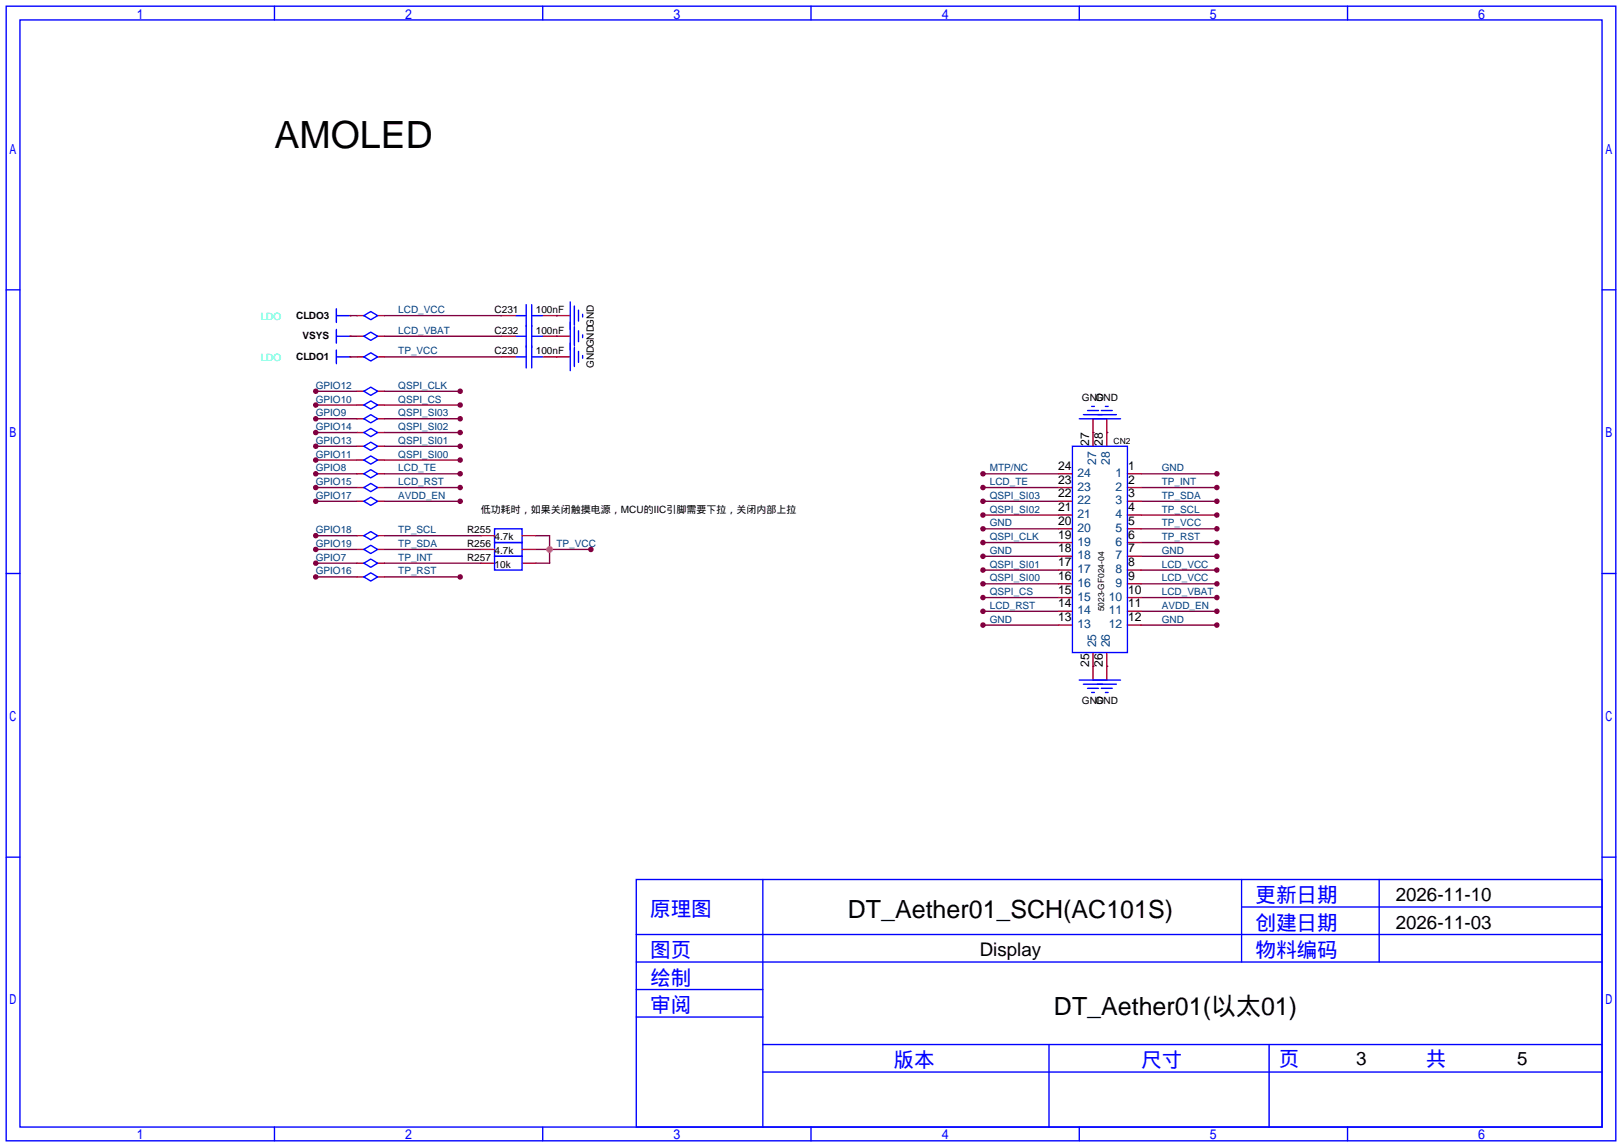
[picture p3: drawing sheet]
<svg xmlns="http://www.w3.org/2000/svg" width="299mm" height="212mm" viewBox="0 0 299 212" stroke-linecap="round" stroke-linejoin="round" font-family="sans-serif">
<g fill="none" stroke="#00f" stroke-width=".25">
<path d="M1.1 1.1h297.2v209.6h-297.2zM3.7 3.7h292.1v204.5h-292.1zM50.7 1.1v2.6M100.2 1.1v2.6M149.7 1.1v2.6M199.3 1.1v2.6M248.8 1.1v2.6M1.1 53.5h2.6M295.8 53.5h2.5M199.3 77.3h7.6M200 76.6h6.1M200.8 75.8h2"/>
<path d="M201.5 75.1h.6M203.3 75.8h2.1M204.1 75.1h.5M1.1 105.9h2.6M295.8 105.9h2.5M199.3 125.6h7.6M200 126.4h6.1M200.8 127.1h2M201.5 127.9h.6M203.3 127.1h2.1M204.1 127.9h.5M1.1 158.3h2.6"/>
<path d="M295.8 158.3h2.5M117.5 162.4h178.3v45.8h-178.3zM117.5 177.7h178.3M117.5 172.6h178.3M140.8 162.4v45.8M229.2 162.4v15.3M229.2 167.5h66.6M254.6 162.4v15.3M117.5 182.8h23.3M117.5 187.8h23.3M140.8 198h155M140.8 192.9h155"/>
<path d="M193.7 192.9v15.3M234.3 192.9v15.3M50.7 208.2v2.5M100.2 208.2v2.5M149.7 208.2v2.5M199.3 208.2v2.5M248.8 208.2v2.5"/>
</g>
<path d="M201.8 77.3v2.6M204.3 77.3v2.6M201.8 123.1v2.5M204.3 123.1v2.5" fill="none" stroke="#f00" stroke-width=".25"/>
<path d="M210.7 97.7h14" fill="none" stroke="#800040" stroke-width=".25"/>
<circle cx="224.7" cy="97.7" r=".51" fill="#800040"/>
<path d="M210.7 110.4h14" fill="none" stroke="#800040" stroke-width=".25"/>
<circle cx="224.7" cy="110.4" r=".51" fill="#800040"/>
<path d="M210.7 100.2h14" fill="none" stroke="#800040" stroke-width=".25"/>
<circle cx="224.7" cy="100.2" r=".51" fill="#800040"/>
<path d="M210.7 87.5h14" fill="none" stroke="#800040" stroke-width=".25"/>
<circle cx="224.7" cy="87.5" r=".51" fill="#800040"/>
<path d="M210.7 107.8h14" fill="none" stroke="#800040" stroke-width=".25"/>
<circle cx="224.7" cy="107.8" r=".51" fill="#800040"/>
<path d="M181.5 90h14" fill="none" stroke="#800040" stroke-width=".25"/>
<circle cx="181.5" cy="90" r=".51" fill="#800040"/>
<path d="M181.5 102.7h14" fill="none" stroke="#800040" stroke-width=".25"/>
<circle cx="181.5" cy="102.7" r=".51" fill="#800040"/>
<path d="M210.7 115.4h14" fill="none" stroke="#800040" stroke-width=".25"/>
<circle cx="224.7" cy="115.4" r=".51" fill="#800040"/>
<path d="M181.5 87.5h14" fill="none" stroke="#800040" stroke-width=".25"/>
<circle cx="181.5" cy="87.5" r=".51" fill="#800040"/>
<path d="M181.5 110.4h14" fill="none" stroke="#800040" stroke-width=".25"/>
<circle cx="181.5" cy="110.4" r=".51" fill="#800040"/>
<path d="M181.5 100.2h14" fill="none" stroke="#800040" stroke-width=".25"/>
<circle cx="181.5" cy="100.2" r=".51" fill="#800040"/>
<path d="M210.7 92.6h14" fill="none" stroke="#800040" stroke-width=".25"/>
<circle cx="224.7" cy="92.6" r=".51" fill="#800040"/>
<path d="M181.5 92.6h14" fill="none" stroke="#800040" stroke-width=".25"/>
<circle cx="181.5" cy="92.6" r=".51" fill="#800040"/>
<path d="M181.5 107.8h14" fill="none" stroke="#800040" stroke-width=".25"/>
<circle cx="181.5" cy="107.8" r=".51" fill="#800040"/>
<path d="M181.5 115.4h14" fill="none" stroke="#800040" stroke-width=".25"/>
<circle cx="181.5" cy="115.4" r=".51" fill="#800040"/>
<path d="M210.7 90h14" fill="none" stroke="#800040" stroke-width=".25"/>
<circle cx="224.7" cy="90" r=".51" fill="#800040"/>
<path d="M210.7 102.7h14" fill="none" stroke="#800040" stroke-width=".25"/>
<circle cx="224.7" cy="102.7" r=".51" fill="#800040"/>
<path d="M210.7 105.3h14" fill="none" stroke="#800040" stroke-width=".25"/>
<circle cx="224.7" cy="105.3" r=".51" fill="#800040"/>
<path d="M210.7 112.9h14" fill="none" stroke="#800040" stroke-width=".25"/>
<circle cx="224.7" cy="112.9" r=".51" fill="#800040"/>
<path d="M181.5 95.1h14" fill="none" stroke="#800040" stroke-width=".25"/>
<circle cx="181.5" cy="95.1" r=".51" fill="#800040"/>
<path d="M181.5 112.9h14" fill="none" stroke="#800040" stroke-width=".25"/>
<circle cx="181.5" cy="112.9" r=".51" fill="#800040"/>
<path d="M181.5 97.7h14" fill="none" stroke="#800040" stroke-width=".25"/>
<circle cx="181.5" cy="97.7" r=".51" fill="#800040"/>
<path d="M181.5 105.3h14" fill="none" stroke="#800040" stroke-width=".25"/>
<circle cx="181.5" cy="105.3" r=".51" fill="#800040"/>
<path d="M210.7 95.1h14" fill="none" stroke="#800040" stroke-width=".25"/>
<circle cx="224.7" cy="95.1" r=".51" fill="#800040"/>
<g fill="none" stroke="#f00" stroke-width=".25">
<path d="M64.6 58.3h.1M92.6 58.3h2.5M100.2 58.3h2.5M64.6 62.1h.1M64.6 65.9h.1M65.9 74.8h1.3M65.9 72.3h1.3M65.9 65.9h1.3M65.9 62.1h1.3M65.9 79.9h1.3M65.9 77.3h1.3M69.7 74.8h1.3"/>
<path d="M69.7 72.3h1.3M69.7 65.9h1.3M69.7 62.1h1.3M69.7 79.9h1.3M69.7 77.3h1.3M92.6 65.9h2.5M92.6 62.1h2.5M100.2 65.9h2.5M100.2 62.1h2.5M65.9 98.9h1.3M65.9 85h1.3M65.9 82.4h1.3"/>
<path d="M65.9 87.5h1.3M65.9 92.6h1.3M65.9 90h1.3M69.7 98.9h1.3M69.7 85h1.3M69.7 82.4h1.3M69.7 87.5h1.3M69.7 92.6h1.3M69.7 90h1.3M88.8 98.9h2.5M96.4 98.9h2.5M65.9 106.6h1.3"/>
<path d="M65.9 104h1.3M65.9 101.5h1.3M69.7 106.6h1.3M69.7 104h1.3M69.7 101.5h1.3M88.8 104h2.5M88.8 101.5h2.5M96.4 104h2.5M96.4 101.5h2.5"/>
</g>
<g fill="none" stroke="#00f" stroke-width=".25">
<path d="M62.1 57v2.6M62.1 58.3h2.5M95.1 58.3h2.1M97.2 56.3v11.6M98.2 58.3h2M98.2 56.3v11.6M62.1 62.1h2.5M62.1 60.8v2.6M62.1 64.6v2.6M62.1 65.9h2.5M67.2 74.8l1.3-.8 1.2 .8-1.2 .8zM67.2 72.3l1.3-.8 1.2 .8-1.2 .7z"/>
<path d="M67.2 65.9l1.3-.7 1.2 .7-1.2 .8zM67.2 62.1l1.3-.8 1.2 .8-1.2 .8zM67.2 79.9l1.3-.8 1.2 .8-1.2 .7zM67.2 77.3l1.3-.7 1.2 .7-1.2 .8zM95.1 62.1h2.1M95.1 65.9h2.1M98.2 62.1h2M98.2 65.9h2M67.2 98.9l1.3-.7 1.2 .7-1.2 .8zM67.2 85l1.3-.8 1.2 .8-1.2 .7zM67.2 82.4l1.3-.7 1.2 .7-1.2 .8zM67.2 87.5l1.3-.8 1.2 .8-1.2 .8z"/>
<path d="M67.2 92.6l1.3-.8 1.2 .8-1.2 .7zM67.2 90l1.3-.7 1.2 .7-1.2 .8zM91.3 97.7h5.1v2.5h-5.1zM67.2 106.6l1.3-.8 1.2 .8-1.2 .7zM67.2 104l1.3-.7 1.2 .7-1.2 .8zM67.2 101.5l1.3-.8 1.2 .8-1.2 .7zM91.3 102.7h5.1v2.6h-5.1zM91.3 100.2h5.1v2.5h-5.1z"/>
</g>
<path d="M71 72.3h14" fill="none" stroke="#800040" stroke-width=".25"/>
<circle cx="85" cy="72.3" r=".51" fill="#800040"/>
<path d="M71 74.8h14" fill="none" stroke="#800040" stroke-width=".25"/>
<circle cx="85" cy="74.8" r=".51" fill="#800040"/>
<path d="M71 77.3h14" fill="none" stroke="#800040" stroke-width=".25"/>
<circle cx="85" cy="77.3" r=".51" fill="#800040"/>
<path d="M71 79.9h14" fill="none" stroke="#800040" stroke-width=".25"/>
<circle cx="85" cy="79.9" r=".51" fill="#800040"/>
<path d="M71 82.4h14" fill="none" stroke="#800040" stroke-width=".25"/>
<circle cx="85" cy="82.4" r=".51" fill="#800040"/>
<path d="M71 85h14" fill="none" stroke="#800040" stroke-width=".25"/>
<circle cx="85" cy="85" r=".51" fill="#800040"/>
<path d="M71 98.9h17.8M71 101.5h17.8M71 104h17.8M71 106.6h14" fill="none" stroke="#800040" stroke-width=".25"/>
<circle cx="85" cy="106.6" r=".51" fill="#800040"/>
<path d="M71 90h14" fill="none" stroke="#800040" stroke-width=".25"/>
<circle cx="85" cy="90" r=".51" fill="#800040"/>
<path d="M71 92.6h14" fill="none" stroke="#800040" stroke-width=".25"/>
<circle cx="85" cy="92.6" r=".51" fill="#800040"/>
<path d="M71 87.5h14" fill="none" stroke="#800040" stroke-width=".25"/>
<circle cx="85" cy="87.5" r=".51" fill="#800040"/>
<path d="M71 58.3h21.6M71 62.1h21.6M71 65.9h21.6M58.3 104h7.6" fill="none" stroke="#800040" stroke-width=".25"/>
<path d="M65.9 58.3h1.3M69.7 58.3h1.3" fill="none" stroke="#f00" stroke-width=".25"/>
<path d="M67.2 58.3l1.3-.8 1.2 .8-1.2 .8z" fill="none" stroke="#00f" stroke-width=".25"/>
<circle cx="58.3" cy="104" r=".51" fill="#800040"/>
<path d="M58.3 72.3h7.6" fill="none" stroke="#800040" stroke-width=".25"/>
<circle cx="58.3" cy="72.3" r=".51" fill="#800040"/>
<path d="M58.3 77.3h7.6" fill="none" stroke="#800040" stroke-width=".25"/>
<circle cx="58.3" cy="77.3" r=".51" fill="#800040"/>
<path d="M58.3 74.8h7.6" fill="none" stroke="#800040" stroke-width=".25"/>
<circle cx="58.3" cy="74.8" r=".51" fill="#800040"/>
<path d="M58.3 85h7.6" fill="none" stroke="#800040" stroke-width=".25"/>
<circle cx="58.3" cy="85" r=".51" fill="#800040"/>
<path d="M58.3 79.9h7.6" fill="none" stroke="#800040" stroke-width=".25"/>
<circle cx="58.3" cy="79.9" r=".51" fill="#800040"/>
<path d="M58.3 82.4h7.6" fill="none" stroke="#800040" stroke-width=".25"/>
<circle cx="58.3" cy="82.4" r=".51" fill="#800040"/>
<path d="M58.3 87.5h7.6" fill="none" stroke="#800040" stroke-width=".25"/>
<circle cx="58.3" cy="87.5" r=".51" fill="#800040"/>
<path d="M64.6 58.3h1.3M64.6 62.1h1.3M64.6 65.9h1.3M58.3 90h7.6" fill="none" stroke="#800040" stroke-width=".25"/>
<circle cx="58.3" cy="90" r=".51" fill="#800040"/>
<path d="M58.3 92.6h7.6" fill="none" stroke="#800040" stroke-width=".25"/>
<circle cx="58.3" cy="92.6" r=".51" fill="#800040"/>
<path d="M58.3 106.6h7.6" fill="none" stroke="#800040" stroke-width=".25"/>
<circle cx="58.3" cy="106.6" r=".51" fill="#800040"/>
<path d="M58.3 101.5h7.6" fill="none" stroke="#800040" stroke-width=".25"/>
<circle cx="58.3" cy="101.5" r=".51" fill="#800040"/>
<path d="M58.3 98.9h7.6" fill="none" stroke="#800040" stroke-width=".25"/>
<circle cx="58.3" cy="98.9" r=".51" fill="#800040"/>
<path d="M98.9 98.9h2.6v5.1h-2.6M98.9 101.5h10.2" fill="none" stroke="#800040" stroke-width=".25"/>
<circle cx="101.5" cy="101.5" r=".63" fill="#f0f"/>
<circle cx="109.1" cy="101.5" r=".51" fill="#800040"/>
<g fill="none" stroke="#f00" stroke-width=".25">
<path d="M102.7 58.3h2.6M102.7 62.1h2.6M102.7 65.9h2.6M201.8 79.9v2.5M204.3 79.9v2.5M195.5 90h2.5M195.5 95.1h2.5M195.5 97.7h2.5M195.5 92.6h2.5M195.5 87.5h2.5M208.2 90h2.5M208.2 95.1h2.5"/>
<path d="M208.2 97.7h2.5M208.2 92.6h2.5M208.2 87.5h2.5M195.5 100.2h2.5M195.5 105.3h2.5M195.5 110.4h2.5M195.5 115.4h2.5M195.5 112.9h2.5M195.5 107.8h2.5M195.5 102.7h2.5M208.2 100.2h2.5M208.2 105.3h2.5"/>
<path d="M208.2 110.4h2.5M208.2 115.4h2.5M208.2 112.9h2.5M208.2 107.8h2.5M208.2 102.7h2.5M201.8 120.5v2.6M204.3 120.5v2.6"/>
</g>
<path d="M105.3 55.8v12.7M106 56.5v3.6M106.8 57.3v2M107.6 58v.5M106 60.3v3.6M106 64.1v3.6M106.8 61.1v2M106.8 64.9v2M107.6 61.8v.6M107.6 65.7v.5M198 82.4h10.2v38.1h-10.2z" fill="none" stroke="#00f" stroke-width=".25"/>
<path d="M102.7 58.3h.1M102.7 62.1h.1M102.7 65.9h.1M201.8 79.9h.1M204.3 79.9h.1M201.8 123.1h.1M204.3 123.1h.1" fill="none" stroke="#800040" stroke-width=".25"/>
<text font-size="6.9" x="50.7" y="27.4">AMOLED</text>
<g font-size="4.6">
<text x="156.5" y="169.6">DT_Aether01_SCH(AC101S)</text>
<text x="194.6" y="187.4">DT_Aether01(以太01)</text>
</g>
<g font-size="3.8" fill="#00f">
<text x="231.8" y="166.6">更新日期</text>
<text x="120" y="169.2">原理图</text>
<text x="231.8" y="171.7">创建日期</text>
<text x="120" y="176.8">图页</text>
<text x="231.8" y="176.8">物料编码</text>
<text x="120" y="181.9">绘制</text>
<text x="120" y="186.9">审阅</text>
<text x="165" y="197.1">版本</text>
<text x="210.7" y="197.1">尺寸</text>
<text x="236.1" y="196.8">页</text>
<text x="263.3" y="196.8">共</text>
</g>
<g font-size="3.5">
<text x="257.7" y="166.4">2026-11-10</text>
<text x="257.7" y="171.5">2026-11-03</text>
<text x="180.9" y="176.6">Display</text>
<text x="250.4" y="196.6">3</text>
<text x="280.1" y="196.6">5</text>
</g>
<g font-size="2.2">
<text x="201.1" y="82.3" transform="rotate(-90 201.1 82.3)">27</text>
<text x="203.6" y="82.3" transform="rotate(-90 203.6 82.3)">28</text>
<text x="195.4" y="89.3">23</text>
<text x="195.4" y="86.8">24</text>
<text x="208.3" y="89.3">2</text>
<text x="208.3" y="86.8">1</text>
<text x="195.4" y="94.4">21</text>
<text x="195.4" y="91.9">22</text>
<text x="208.3" y="94.4">4</text>
<text x="208.3" y="91.9">3</text>
<text x="195.4" y="99.5">19</text>
<text x="195.4" y="96.9">20</text>
<text x="208.3" y="99.5">6</text>
<text x="208.3" y="96.9">5</text>
<text x="195.4" y="104.6">17</text>
<text x="195.4" y="107.1">16</text>
<text x="195.4" y="102">18</text>
<text x="208.3" y="104.6">8</text>
<text x="208.3" y="107.1">9</text>
<text x="208.3" y="102">7</text>
<text x="195.4" y="112.2">14</text>
<text x="195.4" y="109.6">15</text>
<text x="208.3" y="109.6">10</text>
<text x="208.3" y="112.2">11</text>
<text x="195.4" y="114.7">13</text>
<text x="208.3" y="114.7">12</text>
<text x="201.1" y="123.1" transform="rotate(-90 201.1 123.1)">25</text>
<text x="203.6" y="123.1" transform="rotate(-90 203.6 123.1)">26</text>
</g>
<g font-size="2.2" fill="#004080">
<text x="198.9" y="88.1">24</text>
<text x="202.4" y="85.9" transform="rotate(-90 202.4 85.9)">27</text>
<text x="204.9" y="85.9" transform="rotate(-90 204.9 85.9)">28</text>
<text x="206" y="88.1">1</text>
<text x="198.9" y="90.6">23</text>
<text x="198.9" y="95.7">21</text>
<text x="198.9" y="93.1">22</text>
<text x="206" y="90.6">2</text>
<text x="206" y="95.7">4</text>
<text x="206" y="93.1">3</text>
<text x="198.9" y="100.8">19</text>
<text x="198.9" y="98.2">20</text>
<text x="206" y="100.8">6</text>
<text x="206" y="98.2">5</text>
<text x="198.9" y="105.8">17</text>
<text x="198.9" y="103.3">18</text>
<text x="206" y="105.8">8</text>
<text x="206" y="103.3">7</text>
<text x="198.9" y="113.5">14</text>
<text x="198.9" y="110.9">15</text>
<text x="198.9" y="108.4">16</text>
<text x="204.7" y="110.9">10</text>
<text x="204.7" y="113.5">11</text>
<text x="206" y="108.4">9</text>
<text x="198.9" y="116">13</text>
<text x="202.4" y="119.6" transform="rotate(-90 202.4 119.6)">25</text>
<text x="204.7" y="116">12</text>
<text x="204.9" y="119.6" transform="rotate(-90 204.9 119.6)">26</text>
</g>
<g font-size="1.8" fill="#0fc">
<text x="48.1" y="59.1">LDO</text>
<text x="48.1" y="66.7">LDO</text>
</g>
<g font-size="1.8">
<text x="54.7" y="58.8">CLDO3</text>
<text x="91.3" y="57.8">C231</text>
<text x="98.9" y="57.8">100nF</text>
<text x="55.8" y="62.7">VSYS</text>
<text x="91.3" y="61.6">C232</text>
<text x="91.3" y="65.5">C230</text>
<text x="98.9" y="61.6">100nF</text>
<text x="98.9" y="65.5">100nF</text>
<text x="54.7" y="66.5">CLDO1</text>
<text x="109.6" y="68" transform="rotate(-90 109.6 68)">GNDGNDGND</text>
<text x="199.7" y="74.1">GND</text>
<text x="202.3" y="74.1">GND</text>
<text x="88.8" y="94.7">低功耗时，如果关闭触摸电源，MCU的IIC引脚需要下拉，关闭内部上拉</text>
<text x="86.2" y="98.5">R255</text>
<text x="86.2" y="101">R256</text>
<text x="91.3" y="99.7">4.7k</text>
<text x="86.2" y="103.6">R257</text>
<text x="91.3" y="104.8">10k</text>
<text x="91.3" y="102.3">4.7k</text>
<text x="199.7" y="130">GND</text>
<text x="202.3" y="130">GND</text>
</g>
<g font-size="1.8" fill="#004080">
<text x="73.5" y="57.8">LCD_VCC</text>
<text x="73.5" y="61.6">LCD_VBAT</text>
<text x="73.5" y="65.5">TP_VCC</text>
<text x="58.3" y="71.8">GPIO12</text>
<text x="73.5" y="71.8">QSPI_CLK</text>
<text x="58.3" y="76.9">GPIO9</text>
<text x="58.3" y="74.3">GPIO10</text>
<text x="73.5" y="74.3">QSPI_CS</text>
<text x="73.5" y="76.9">QSPI_SI03</text>
<text x="58.3" y="79.4">GPIO14</text>
<text x="58.3" y="82">GPIO13</text>
<text x="73.5" y="79.4">QSPI_SI02</text>
<text x="73.5" y="82">QSPI_SI01</text>
<text x="58.3" y="84.5">GPIO11</text>
<text x="58.3" y="87">GPIO8</text>
<text x="58.3" y="89.6">GPIO15</text>
<text x="73.5" y="84.5">QSPI_SI00</text>
<text x="73.5" y="89.6">LCD_RST</text>
<text x="73.5" y="87">LCD_TE</text>
<text x="182.8" y="89.6">LCD_TE</text>
<text x="182.8" y="87">MTP/NC</text>
<text x="214.5" y="87">GND</text>
<text x="214.5" y="89.6">TP_INT</text>
<text x="58.3" y="92.1">GPIO17</text>
<text x="73.5" y="92.1">AVDD_EN</text>
<text x="182.8" y="92.1">QSPI_SI03</text>
<text x="182.8" y="94.7">QSPI_SI02</text>
<text x="214.5" y="92.1">TP_SDA</text>
<text x="214.5" y="94.7">TP_SCL</text>
<text x="58.3" y="101">GPIO19</text>
<text x="58.3" y="98.5">GPIO18</text>
<text x="73.5" y="98.5">TP_SCL</text>
<text x="73.5" y="101">TP_SDA</text>
<text x="102.7" y="101">TP_VCC</text>
<text x="182.8" y="99.7">QSPI_CLK</text>
<text x="182.8" y="97.2">GND</text>
<text x="214.5" y="97.2">TP_VCC</text>
<text x="214.5" y="99.7">TP_RST</text>
<text x="58.3" y="103.6">GPIO7</text>
<text x="58.3" y="106.1">GPIO16</text>
<text x="73.5" y="103.6">TP_INT</text>
<text x="73.5" y="106.1">TP_RST</text>
<text x="182.8" y="102.3">GND</text>
<text x="182.8" y="107.4">QSPI_SI00</text>
<text x="182.8" y="104.8">QSPI_SI01</text>
<text x="214.5" y="107.4">LCD_VCC</text>
<text x="214.5" y="102.3">GND</text>
<text x="214.5" y="104.8">LCD_VCC</text>
<text x="182.8" y="109.9">QSPI_CS</text>
<text x="182.8" y="112.4">LCD_RST</text>
<text x="214.5" y="109.9">LCD_VBAT</text>
<text x="214.5" y="112.4">AVDD_EN</text>
<text x="182.8" y="115">GND</text>
<text x="214.5" y="115">GND</text>
</g>
<g font-size="1.6">
<text x="205.6" y="82">CN2</text>
<text x="203.9" y="112.9" transform="rotate(-90 203.9 112.9)">5023-GF024-04</text>
</g>
</svg>
